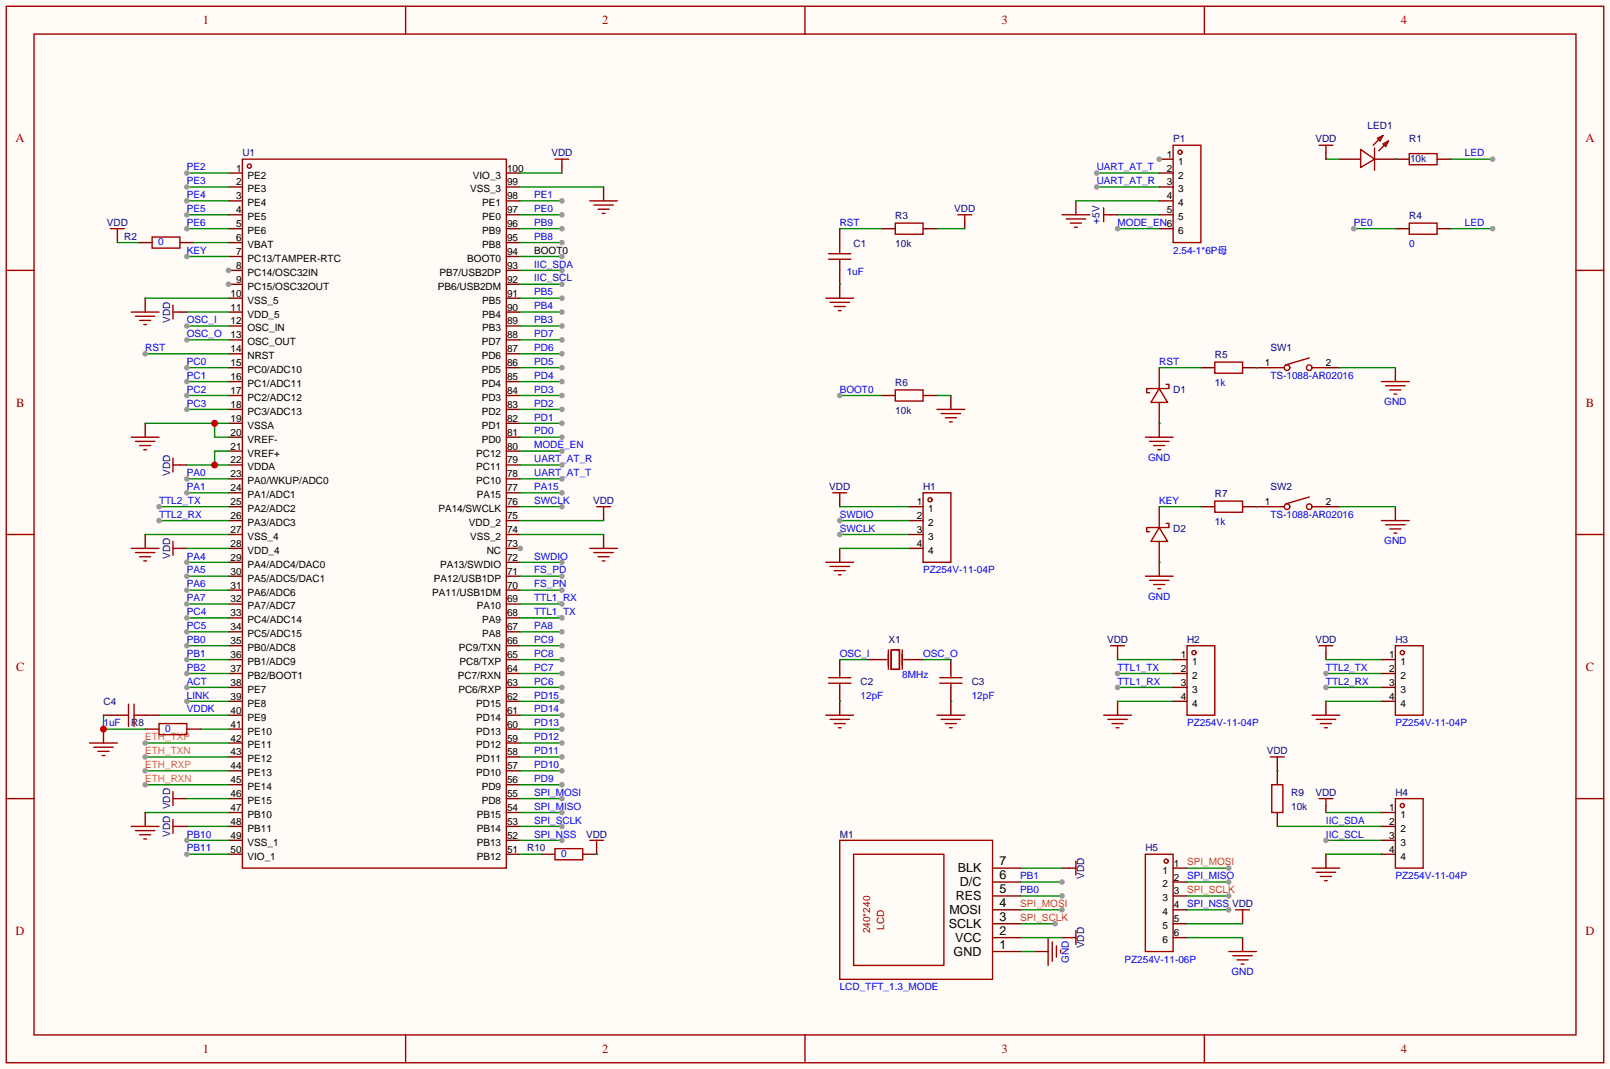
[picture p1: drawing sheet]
<svg xmlns="http://www.w3.org/2000/svg" width="294mm" height="195mm" viewBox="0 0 294 195" stroke-linecap="round" stroke-linejoin="round" font-family="sans-serif">
<path d="M0 0h294.4v195.3h-294.4z" fill="#fffcf7"/>
<g fill="none" stroke="#a10000" stroke-width=".25">
<path d="M1.1 1.1h292.1v193.1h-292.1zM6.2 6.2h282v182.9h-282zM74.2 1.1v5.1M147.2 1.1v5.1M220.2 1.1v5.1M175.1 39.2h2.6M176.4 39.2v1.3M1.1 49.4h5.1M163.7 40.8h5.1v2h-5.1zM288.2 49.4h5M163.7 71.2h5.1v2.1h-5.1zM171.3 74.8h5.1"/>
<path d="M172.1 75.6h3.5M172.8 76.3h2.1M173.6 77.1h.5M1.1 97.7h5.1M288.2 97.7h5M1.1 145.9h5.1M232.5 143.4h2.1v5.1h-2.1zM288.2 145.9h5M74.2 189.1v5.1M147.2 189.1v5.1M220.2 189.1v5.1"/>
</g>
<path d="M161.2 41.8h2.5M168.8 41.8h2.5M176.4 40.5v1.3M161.2 72.3h2.5M168.8 72.3h2.5M173.9 72.3v2.5M233.6 140.8v2.6M233.6 148.5v2.5" fill="none" stroke="#870000" stroke-width=".25"/>
<path d="M153.5 41.8h7.7M171.3 41.8h5.1M153.5 72.3h7.7M171.3 72.3h2.6" fill="none" stroke="#008700" stroke-width=".25"/>
<circle cx="153.5" cy="72.3" r=".51" fill="#999"/>
<g fill="none" stroke="#870000" stroke-width=".25">
<path d="M203.1 39.2h1.2M255.1 41.8h2.6M262.8 41.8h2.5M153.5 91.3v1.3M153.5 100.2v2.5M204.3 119.3v1.2M242.4 119.3v1.2M204.3 128.1v2.6M233.6 139.6v1.2M242.4 128.1v2.6M194.2 158.6h1.3M242.4 147.2v1.3"/>
<path d="M242.4 156.1v2.5M194.2 171.3h1.3"/>
</g>
<g fill="none" stroke="#a10000" stroke-width=".25">
<path d="M201.8 38v2.5M201.8 39.2h1.3M257.7 40.8h5.1v2h-5.1zM152.3 90h2.5M153.5 90v1.3M151 102.7h5.1M151.8 103.5h3.5M152.5 104.3h2.1M153.3 105h.5M203.1 118h2.5M204.3 118v1.3M241.2 118h2.5"/>
<path d="M242.4 118v1.3M201.8 130.7h5.1M202.6 131.4h3.5M203.3 132.2h2.1M204.1 133h.5M232.3 138.3h2.5M233.6 138.3v1.3M239.9 130.7h5.1M240.7 131.4h3.5M241.4 132.2h2.1M242.2 133h.5M195.5 158.6h1.2"/>
<path d="M196.7 157.4v2.5M239.9 158.6h5.1M240.7 159.4h3.5M241.2 145.9h2.5M242.4 145.9v1.3M195.5 171.3h1.2M196.7 170.1v2.5M241.4 160.1h2.1M242.2 160.9h.5"/>
</g>
<path d="M153.5 92.6h12.7M153.5 100.2h12.7M204.3 120.5h10.2M204.3 128.1h10.2M242.4 120.5h10.2M242.4 128.1h10.2M242.4 125.6h10.2M242.4 148.5h10.2M242.4 156.1h10.2" fill="none" stroke="#008700" stroke-width=".25"/>
<circle cx="242.4" cy="125.6" r=".51" fill="#999"/>
<path d="M204.3 125.6h10.2" fill="none" stroke="#008700" stroke-width=".25"/>
<circle cx="204.3" cy="125.6" r=".51" fill="#999"/>
<path d="M153.5 97.7h12.7" fill="none" stroke="#008700" stroke-width=".25"/>
<circle cx="153.5" cy="97.7" r=".51" fill="#999"/>
<path d="M242.4 153.5h10.2" fill="none" stroke="#008700" stroke-width=".25"/>
<circle cx="242.4" cy="153.5" r=".51" fill="#999"/>
<path d="M242.4 123.1h10.2" fill="none" stroke="#008700" stroke-width=".25"/>
<circle cx="242.4" cy="123.1" r=".51" fill="#999"/>
<path d="M153.5 95.1h12.7" fill="none" stroke="#008700" stroke-width=".25"/>
<circle cx="153.5" cy="95.1" r=".51" fill="#999"/>
<path d="M204.3 123.1h10.2" fill="none" stroke="#008700" stroke-width=".25"/>
<circle cx="204.3" cy="123.1" r=".51" fill="#999"/>
<path d="M153.5 51.9h.1M233.6 151h19" fill="none" stroke="#008700" stroke-width=".25"/>
<g fill="none" stroke="#a10000" stroke-width=".25">
<path d="M44.3 29.1h48.3v129.5h-48.3zM151 54.5h5.1M151.5 46.4h4.1M151.5 47.4h4.1M151.8 55.2h3.5M152.5 56h2.1M153.3 56.8h.5M153.5 44.3v2.1M153.5 47.4v2M168.8 90h5.1v12.7h-5.1zM217 118h5.1v12.7h-5.1zM255.1 118h5.1v12.7h-5.1z"/>
<path d="M255.1 145.9h5.1v12.7h-5.1z"/>
<circle cx="45.6" cy="30.4" r=".38"/>
<circle cx="170.1" cy="91.3" r=".38"/>
<circle cx="218.3" cy="119.3" r=".38"/>
<circle cx="256.4" cy="119.3" r=".38"/>
<circle cx="256.4" cy="147.2" r=".38"/>
</g>
<g fill="none" stroke="#870000" stroke-width=".25">
<path d="M41.8 31.6h2.5M41.8 34.2h2.5M41.8 36.7h2.5M41.8 39.2h2.5M41.8 41.8h2.5M41.8 44.3h2.5M41.8 46.9h2.5M41.8 49.4h2.5M153.5 41.8v2.5M153.5 49.4v5.1M166.2 92.6h2.6M166.2 95.1h2.6"/>
<path d="M166.2 97.7h2.6M166.2 100.2h2.6M214.5 120.5h2.5M214.5 123.1h2.5M214.5 125.6h2.5M214.5 128.1h2.5M252.6 120.5h2.5M252.6 123.1h2.5M252.6 125.6h2.5M252.6 128.1h2.5M252.6 148.5h2.5M252.6 151h2.5"/>
<path d="M252.6 153.5h2.5M252.6 156.1h2.5"/>
</g>
<circle cx="41.8" cy="49.4" r=".51" fill="#999"/>
<path d="M41.8 51.9h2.5" fill="none" stroke="#870000" stroke-width=".25"/>
<circle cx="41.8" cy="51.9" r=".51" fill="#999"/>
<g fill="none" stroke="#870000" stroke-width=".25">
<path d="M41.8 54.5h2.5M41.8 57h2.5M41.8 59.6h2.5M41.8 62.1h2.5M41.8 64.6h2.5M41.8 67.2h2.5M41.8 69.7h2.5M41.8 72.3h2.5M41.8 74.8h2.5M41.8 77.3h2.5M41.8 79.9h2.5M41.8 82.4h2.5"/>
<path d="M41.8 85h2.5M41.8 87.5h2.5M41.8 90h2.5M41.8 92.6h2.5M41.8 95.1h2.5M41.8 97.7h2.5M41.8 100.2h2.5M41.8 102.7h2.5M41.8 105.3h2.5M41.8 107.8h2.5M41.8 110.4h2.5M41.8 112.9h2.5"/>
<path d="M41.8 115.4h2.5M41.8 118h2.5M92.6 100.2h2.5M92.6 102.7h2.5M92.6 105.3h2.5M92.6 107.8h2.5M92.6 110.4h2.5M92.6 112.9h2.5M92.6 115.4h2.5M92.6 118h2.5M41.8 120.5h2.5M41.8 123.1h2.5"/>
<path d="M41.8 125.6h2.5M41.8 128.1h2.5M41.8 130.7h2.5M41.8 133.2h2.5M41.8 135.8h2.5M41.8 138.3h2.5M92.6 120.5h2.5M92.6 123.1h2.5M92.6 125.6h2.5M92.6 128.1h2.5M92.6 130.7h2.5M92.6 133.2h2.5"/>
<path d="M92.6 135.8h2.5M92.6 138.3h2.5M41.8 140.8h2.5M41.8 143.4h2.5M41.8 145.9h2.5M41.8 148.5h2.5M41.8 151h2.5M41.8 153.5h2.5M41.8 156.1h2.5M92.6 140.8h2.5M92.6 143.4h2.5M92.6 145.9h2.5"/>
<path d="M92.6 148.5h2.5M92.6 151h2.5M92.6 153.5h2.5M92.6 156.1h2.5"/>
</g>
<circle cx="95.1" cy="100.2" r=".51" fill="#999"/>
<g fill="none" stroke="#870000" stroke-width=".25">
<path d="M92.6 39.2h2.5M92.6 36.7h2.5M92.6 34.2h2.5M92.6 31.6h2.5M110.4 34.2v2.5M92.6 59.6h2.5M92.6 57h2.5M92.6 54.5h2.5M92.6 51.9h2.5M92.6 49.4h2.5M92.6 46.9h2.5M92.6 44.3h2.5"/>
<path d="M92.6 41.8h2.5M26.5 77.3v2.6M92.6 79.9h2.5M92.6 77.3h2.5M92.6 74.8h2.5M92.6 72.3h2.5M92.6 69.7h2.5M92.6 67.2h2.5M92.6 64.6h2.5M92.6 62.1h2.5M26.5 97.7v2.5M92.6 97.7h2.5"/>
<path d="M92.6 95.1h2.5M92.6 92.6h2.5M92.6 90h2.5M92.6 87.5h2.5M92.6 85h2.5M92.6 82.4h2.5M110.4 97.7v2.5"/>
</g>
<g fill="none" stroke="#a10000" stroke-width=".25">
<path d="M107.8 36.7h5.1M108.6 37.5h3.5M109.3 38.2h2.1M110.1 39h.5M24 79.9h5.1M24.8 80.6h3.5M25.5 81.4h2.1M26.3 82.2h.5M24 100.2h5.1M24.8 101h3.5M25.5 101.7h2.1M26.3 102.5h.5"/>
<path d="M107.8 100.2h5.1M108.6 101h3.5M109.3 101.7h2.1M110.1 102.5h.5"/>
</g>
<path d="M95.1 34.2h15.3M26.5 77.3h15.3M39.2 77.3v2.6h2.6M26.5 97.7h15.3M95.1 97.7h15.3" fill="none" stroke="#008700" stroke-width=".25"/>
<circle cx="39.2" cy="77.3" r=".63" fill="#c00"/>
<path d="M26.5 54.5v2.5" fill="none" stroke="#870000" stroke-width=".25"/>
<path d="M24 57h5.1M24.8 57.8h3.5M25.5 58.5h2.1M26.3 59.3h.5" fill="none" stroke="#a10000" stroke-width=".25"/>
<path d="M26.5 54.5h15.3M95.1 102.7h7.6" fill="none" stroke="#008700" stroke-width=".25"/>
<circle cx="102.7" cy="102.7" r=".51" fill="#999"/>
<path d="M95.1 92.6h7.6" fill="none" stroke="#008700" stroke-width=".25"/>
<circle cx="102.7" cy="92.6" r=".51" fill="#999"/>
<path d="M32.9 57h1.3M32.9 85h1.3M110.4 93.9v1.2" fill="none" stroke="#870000" stroke-width=".25"/>
<path d="M31.6 55.8v2.5M31.6 57h1.3M31.6 83.7v2.5M31.6 85h1.3M109.1 92.6h2.5M110.4 92.6v1.3" fill="none" stroke="#a10000" stroke-width=".25"/>
<path d="M34.2 57h7.6M34.2 85h7.6M41.8 82.4h-2.6v2.6M95.1 95.1h15.3" fill="none" stroke="#008700" stroke-width=".25"/>
<circle cx="39.2" cy="85" r=".63" fill="#c00"/>
<path d="M32.9 100.2h1.3" fill="none" stroke="#870000" stroke-width=".25"/>
<path d="M31.6 98.9v2.6M31.6 100.2h1.3" fill="none" stroke="#a10000" stroke-width=".25"/>
<path d="M34.2 100.2h7.6M26.5 143.4h15.3" fill="none" stroke="#008700" stroke-width=".25"/>
<circle cx="26.5" cy="143.4" r=".51" fill="#999"/>
<path d="M26.5 140.8h15.3" fill="none" stroke="#008700" stroke-width=".25"/>
<circle cx="26.5" cy="140.8" r=".51" fill="#999"/>
<path d="M26.5 138.3h15.3" fill="none" stroke="#008700" stroke-width=".25"/>
<circle cx="26.5" cy="138.3" r=".51" fill="#999"/>
<path d="M26.5 135.8h15.3" fill="none" stroke="#008700" stroke-width=".25"/>
<circle cx="26.5" cy="135.8" r=".51" fill="#999"/>
<path d="M18.9 133.2v2.6M26.5 133.2h2.6M34.2 133.2h2.5" fill="none" stroke="#870000" stroke-width=".25"/>
<path d="M16.4 135.8h5.1M17.1 136.5h3.6M17.9 137.3h2M18.7 138h.5M29.1 132.2h5.1v2h-5.1z" fill="none" stroke="#a10000" stroke-width=".25"/>
<path d="M18.9 130.7v2.5h7.6" fill="none" stroke="#008700" stroke-width=".25"/>
<circle cx="18.9" cy="133.2" r=".63" fill="#c00"/>
<path d="M29.1 130.7h12.7M34.2 128.1h7.6M36.7 133.2h5.1" fill="none" stroke="#008700" stroke-width=".25"/>
<circle cx="34.2" cy="128.1" r=".51" fill="#999"/>
<path d="M34.2 125.6h7.6" fill="none" stroke="#008700" stroke-width=".25"/>
<circle cx="34.2" cy="125.6" r=".51" fill="#999"/>
<path d="M26.5 64.6h15.3" fill="none" stroke="#008700" stroke-width=".25"/>
<circle cx="26.5" cy="64.6" r=".51" fill="#999"/>
<path d="M34.2 59.6h7.6" fill="none" stroke="#008700" stroke-width=".25"/>
<circle cx="34.2" cy="59.6" r=".51" fill="#999"/>
<path d="M34.2 62.1h7.6" fill="none" stroke="#008700" stroke-width=".25"/>
<circle cx="34.2" cy="62.1" r=".51" fill="#999"/>
<path d="M95.1 105.3h7.6" fill="none" stroke="#008700" stroke-width=".25"/>
<circle cx="102.7" cy="105.3" r=".51" fill="#999"/>
<path d="M95.1 107.8h7.6" fill="none" stroke="#008700" stroke-width=".25"/>
<circle cx="102.7" cy="107.8" r=".51" fill="#999"/>
<path d="M95.1 110.4h7.6" fill="none" stroke="#008700" stroke-width=".25"/>
<circle cx="102.7" cy="110.4" r=".51" fill="#999"/>
<path d="M95.1 112.9h7.6" fill="none" stroke="#008700" stroke-width=".25"/>
<circle cx="102.7" cy="112.9" r=".51" fill="#999"/>
<path d="M29.1 95.1h12.7" fill="none" stroke="#008700" stroke-width=".25"/>
<circle cx="29.1" cy="95.1" r=".51" fill="#999"/>
<path d="M29.1 92.6h12.7" fill="none" stroke="#008700" stroke-width=".25"/>
<circle cx="29.1" cy="92.6" r=".51" fill="#999"/>
<path d="M95.1 46.9h7.6" fill="none" stroke="#008700" stroke-width=".25"/>
<circle cx="102.7" cy="46.9" r=".51" fill="#999"/>
<path d="M34.2 46.9h7.6" fill="none" stroke="#008700" stroke-width=".25"/>
<circle cx="34.2" cy="46.9" r=".51" fill="#999"/>
<path d="M95.1 31.6h7.6M242.4 29.1h2.6M255.1 29.1h.1M21.5 44.3h3.8M35.4 44.3h6.4M34.2 118h7.6M26.5 148.5h15.3M34.2 151h7.6M34.2 145.9h7.6M95.1 156.1h3.8M109.1 156.1h.1" fill="none" stroke="#008700" stroke-width=".25"/>
<g fill="none" stroke="#870000" stroke-width=".25">
<path d="M102.7 30.4v1.2M245 29.1h3.8M251.3 29.1h6.4M262.8 29.1h2.5M21.5 43.1v1.2M25.3 44.3h2.5M32.9 44.3h2.5M212 67.2v3.8M212 73.5v3.8M212 92.6v3.8M212 98.9v3.8M18.9 130.7h2.6"/>
<path d="M26.5 130.7h2.6M26.5 148.5v2.5M32.9 151h1.3M32.9 145.9h1.3M98.9 156.1h2.6M109.1 154.8v1.3h-2.5M227.2 167.5v1.3"/>
</g>
<g fill="none" stroke="#a10000" stroke-width=".25">
<path d="M101.5 29.1h2.5M102.7 29.1v1.3M248.8 27.3l2.5 1.8-2.5 1.5zM251.3 27.1v4M251.8 25.3l1.1-.5-.6 1zM252.9 26.3l1-.5-.5 1zM252.9 24.8l-1.8 1.7M253.9 25.8l-1.8 1.8M257.7 28.1h5.1v2h-5.1zM20.2 41.8h2.5M21.5 41.8v1.3M27.8 43.3h5.1v2h-5.1z"/>
<path d="M212 71l1.5 2.5h-3.1zM213.2 70.2h.5v.8h-4v.8h.5M212 96.4l1.5 2.5h-3.1zM213.2 95.6h.5v.8h-4v.8h.5M21.5 130.7h2M23.5 128.7v4M24.5 130.7h2M24.5 128.7v4M24 151h5.1M24.8 151.8h3.5M25.5 152.5h2.1M26.3 153.3h.5"/>
<path d="M31.6 151h1.3M31.6 144.7v2.5M31.6 149.7v2.6M31.6 145.9h1.3M101.5 155.1h5.1v2h-5.1zM107.8 153.5h2.6M109.1 153.5v1.3M225.9 166.2h2.6M227.2 166.2v1.3"/>
</g>
<circle cx="34.2" cy="118" r=".51" fill="#999"/>
<path d="M242.4 27.8v1.3M153.5 120.5v2.6M153.5 125.6v5.1M158.6 120.5h2.6M166.2 120.5h2.6M173.9 120.5v2.6M173.9 125.6v5.1" fill="none" stroke="#870000" stroke-width=".25"/>
<g fill="none" stroke="#a10000" stroke-width=".25">
<path d="M241.2 26.5h2.5M242.4 26.5v1.3M162.4 118.7v3.6M162.9 118.7h1.6v3.6h-1.6zM165 118.7v3.6M151 130.7h5.1M151.5 124.8h4.1M151.5 123.8h4.1M151.8 131.4h3.5M152.5 132.2h2.1M153.3 133h.5M153.5 123.1v.7"/>
<path d="M153.5 124.8v.8M161.2 120.5h1M165.2 120.5h1M171.3 130.7h5.1M171.8 124.8h4.1M171.8 123.8h4.1M172.1 131.4h3.5M172.8 132.2h2.1M173.6 133h.5M173.9 123.1v.7M173.9 124.8v.8"/>
</g>
<path d="M95.1 87.5h7.6M153.5 128.1h.1M153.5 120.5h5.1M168.8 120.5h5.1M173.9 128.1h.1" fill="none" stroke="#008700" stroke-width=".25"/>
<circle cx="102.7" cy="87.5" r=".51" fill="#999"/>
<path d="M95.1 85h7.6" fill="none" stroke="#008700" stroke-width=".25"/>
<circle cx="102.7" cy="85" r=".51" fill="#999"/>
<path d="M200.5 31.6h11.5" fill="none" stroke="#008700" stroke-width=".25"/>
<circle cx="200.5" cy="31.6" r=".51" fill="#999"/>
<path d="M200.5 34.2h11.5" fill="none" stroke="#008700" stroke-width=".25"/>
<circle cx="200.5" cy="34.2" r=".51" fill="#999"/>
<path d="M196.7 36.7v2.5" fill="none" stroke="#870000" stroke-width=".25"/>
<path d="M194.2 39.2h5.1M194.9 40h3.6M195.7 40.8h2M196.5 41.5h.5" fill="none" stroke="#a10000" stroke-width=".25"/>
<path d="M196.7 36.7h15.3M204.3 39.2h7.7M204.3 41.8h7.7" fill="none" stroke="#008700" stroke-width=".25"/>
<circle cx="204.3" cy="41.8" r=".51" fill="#999"/>
<path d="M95.1 82.4h7.6" fill="none" stroke="#008700" stroke-width=".25"/>
<circle cx="102.7" cy="82.4" r=".51" fill="#999"/>
<path d="M265.3 29.1h7.6" fill="none" stroke="#008700" stroke-width=".25"/>
<circle cx="272.9" cy="29.1" r=".51" fill="#999"/>
<path d="M34.2 87.5h7.6" fill="none" stroke="#008700" stroke-width=".25"/>
<circle cx="34.2" cy="87.5" r=".51" fill="#999"/>
<path d="M34.2 90h7.6" fill="none" stroke="#008700" stroke-width=".25"/>
<circle cx="34.2" cy="90" r=".51" fill="#999"/>
<path d="M189.1 173.9h2.5" fill="none" stroke="#870000" stroke-width=".25"/>
<path d="M191.6 171.3v5.1M192.4 172.1v3.5M193.2 172.8v2.1M193.9 173.6v.5" fill="none" stroke="#a10000" stroke-width=".25"/>
<path d="M186.6 158.6h7.6M186.6 173.9h2.5M186.6 171.3h7.6M186.6 168.8h6.3" fill="none" stroke="#008700" stroke-width=".25"/>
<circle cx="192.9" cy="168.8" r=".51" fill="#999"/>
<path d="M186.6 166.2h7.6" fill="none" stroke="#008700" stroke-width=".25"/>
<circle cx="194.2" cy="166.2" r=".51" fill="#999"/>
<path d="M186.6 163.7h7.6" fill="none" stroke="#008700" stroke-width=".25"/>
<circle cx="194.2" cy="163.7" r=".51" fill="#999"/>
<path d="M186.6 161.2h7.6" fill="none" stroke="#008700" stroke-width=".25"/>
<circle cx="194.2" cy="161.2" r=".51" fill="#999"/>
<path d="M229.7 67.2h2.6M242.4 67.2h2.6M255.1 67.2v2.5M229.7 92.6h2.6M242.4 92.6h2.6M255.1 92.6v2.5" fill="none" stroke="#870000" stroke-width=".25"/>
<g fill="none" stroke="#a10000" stroke-width=".25">
<path d="M232.3 67.2h2.5M239.4 65.4l-4.3 1.3M239.9 67.2h2.5M252.6 69.7h5.1M253.4 70.5h3.5M254.1 71.2h2.1M254.9 72h.5M232.3 92.6h2.5M239.4 90.8l-4.3 1.3M239.9 92.6h2.5M252.6 95.1h5.1M253.4 95.9h3.5"/>
<path d="M254.1 96.6h2.1M254.9 97.4h.5"/>
<circle cx="235.3" cy="67.2" r=".51"/>
<circle cx="239.4" cy="67.2" r=".51"/>
<circle cx="235.3" cy="92.6" r=".51"/>
<circle cx="239.4" cy="92.6" r=".51"/>
</g>
<path d="M245 67.2h10.1M245 92.6h10.1M95.1 153.5h7.6" fill="none" stroke="#008700" stroke-width=".25"/>
<circle cx="102.7" cy="153.5" r=".51" fill="#999"/>
<path d="M95.1 151h7.6" fill="none" stroke="#008700" stroke-width=".25"/>
<circle cx="102.7" cy="151" r=".51" fill="#999"/>
<path d="M95.1 148.5h7.6" fill="none" stroke="#008700" stroke-width=".25"/>
<circle cx="102.7" cy="148.5" r=".51" fill="#999"/>
<path d="M95.1 145.9h7.6" fill="none" stroke="#008700" stroke-width=".25"/>
<circle cx="102.7" cy="145.9" r=".51" fill="#999"/>
<path d="M34.2 31.6h7.6" fill="none" stroke="#008700" stroke-width=".25"/>
<circle cx="34.2" cy="31.6" r=".51" fill="#999"/>
<path d="M34.2 34.2h7.6" fill="none" stroke="#008700" stroke-width=".25"/>
<circle cx="34.2" cy="34.2" r=".51" fill="#999"/>
<path d="M34.2 36.7h7.6" fill="none" stroke="#008700" stroke-width=".25"/>
<circle cx="34.2" cy="36.7" r=".51" fill="#999"/>
<path d="M34.2 39.2h7.6" fill="none" stroke="#008700" stroke-width=".25"/>
<circle cx="34.2" cy="39.2" r=".51" fill="#999"/>
<path d="M34.2 41.8h7.6" fill="none" stroke="#008700" stroke-width=".25"/>
<circle cx="34.2" cy="41.8" r=".51" fill="#999"/>
<path d="M34.2 67.2h7.6" fill="none" stroke="#008700" stroke-width=".25"/>
<circle cx="34.2" cy="67.2" r=".51" fill="#999"/>
<path d="M34.2 69.7h7.6" fill="none" stroke="#008700" stroke-width=".25"/>
<circle cx="34.2" cy="69.7" r=".51" fill="#999"/>
<path d="M34.2 72.3h7.6" fill="none" stroke="#008700" stroke-width=".25"/>
<circle cx="34.2" cy="72.3" r=".51" fill="#999"/>
<path d="M34.2 74.8h7.6" fill="none" stroke="#008700" stroke-width=".25"/>
<circle cx="34.2" cy="74.8" r=".51" fill="#999"/>
<path d="M34.2 102.7h7.6" fill="none" stroke="#008700" stroke-width=".25"/>
<circle cx="34.2" cy="102.7" r=".51" fill="#999"/>
<path d="M34.2 105.3h7.6" fill="none" stroke="#008700" stroke-width=".25"/>
<circle cx="34.2" cy="105.3" r=".51" fill="#999"/>
<path d="M34.2 107.8h7.6" fill="none" stroke="#008700" stroke-width=".25"/>
<circle cx="34.2" cy="107.8" r=".51" fill="#999"/>
<path d="M34.2 110.4h7.6" fill="none" stroke="#008700" stroke-width=".25"/>
<circle cx="34.2" cy="110.4" r=".51" fill="#999"/>
<path d="M34.2 112.9h7.6" fill="none" stroke="#008700" stroke-width=".25"/>
<circle cx="34.2" cy="112.9" r=".51" fill="#999"/>
<path d="M34.2 115.4h7.6" fill="none" stroke="#008700" stroke-width=".25"/>
<circle cx="34.2" cy="115.4" r=".51" fill="#999"/>
<path d="M34.2 120.5h7.6" fill="none" stroke="#008700" stroke-width=".25"/>
<circle cx="34.2" cy="120.5" r=".51" fill="#999"/>
<path d="M34.2 123.1h7.6" fill="none" stroke="#008700" stroke-width=".25"/>
<circle cx="34.2" cy="123.1" r=".51" fill="#999"/>
<path d="M34.2 153.5h7.6" fill="none" stroke="#008700" stroke-width=".25"/>
<circle cx="34.2" cy="153.5" r=".51" fill="#999"/>
<path d="M34.2 156.1h7.6" fill="none" stroke="#008700" stroke-width=".25"/>
<circle cx="34.2" cy="156.1" r=".51" fill="#999"/>
<path d="M95.1 143.4h7.6" fill="none" stroke="#008700" stroke-width=".25"/>
<circle cx="102.7" cy="143.4" r=".51" fill="#999"/>
<path d="M95.1 140.8h7.6" fill="none" stroke="#008700" stroke-width=".25"/>
<circle cx="102.7" cy="140.8" r=".51" fill="#999"/>
<path d="M95.1 138.3h7.6" fill="none" stroke="#008700" stroke-width=".25"/>
<circle cx="102.7" cy="138.3" r=".51" fill="#999"/>
<path d="M95.1 135.8h7.6" fill="none" stroke="#008700" stroke-width=".25"/>
<circle cx="102.7" cy="135.8" r=".51" fill="#999"/>
<path d="M95.1 133.2h7.6" fill="none" stroke="#008700" stroke-width=".25"/>
<circle cx="102.7" cy="133.2" r=".51" fill="#999"/>
<path d="M95.1 130.7h7.6" fill="none" stroke="#008700" stroke-width=".25"/>
<circle cx="102.7" cy="130.7" r=".51" fill="#999"/>
<path d="M95.1 128.1h7.6" fill="none" stroke="#008700" stroke-width=".25"/>
<circle cx="102.7" cy="128.1" r=".51" fill="#999"/>
<path d="M95.1 125.6h7.6" fill="none" stroke="#008700" stroke-width=".25"/>
<circle cx="102.7" cy="125.6" r=".51" fill="#999"/>
<path d="M95.1 123.1h7.6" fill="none" stroke="#008700" stroke-width=".25"/>
<circle cx="102.7" cy="123.1" r=".51" fill="#999"/>
<path d="M95.1 120.5h7.6" fill="none" stroke="#008700" stroke-width=".25"/>
<circle cx="102.7" cy="120.5" r=".51" fill="#999"/>
<path d="M95.1 118h7.6" fill="none" stroke="#008700" stroke-width=".25"/>
<circle cx="102.7" cy="118" r=".51" fill="#999"/>
<path d="M95.1 115.4h7.6" fill="none" stroke="#008700" stroke-width=".25"/>
<circle cx="102.7" cy="115.4" r=".51" fill="#999"/>
<path d="M95.1 90h7.6" fill="none" stroke="#008700" stroke-width=".25"/>
<circle cx="102.7" cy="90" r=".51" fill="#999"/>
<path d="M95.1 79.9h7.6" fill="none" stroke="#008700" stroke-width=".25"/>
<circle cx="102.7" cy="79.9" r=".51" fill="#999"/>
<path d="M95.1 77.3h7.6" fill="none" stroke="#008700" stroke-width=".25"/>
<circle cx="102.7" cy="77.3" r=".51" fill="#999"/>
<path d="M95.1 74.8h7.6" fill="none" stroke="#008700" stroke-width=".25"/>
<circle cx="102.7" cy="74.8" r=".51" fill="#999"/>
<path d="M95.1 72.3h7.6" fill="none" stroke="#008700" stroke-width=".25"/>
<circle cx="102.7" cy="72.3" r=".51" fill="#999"/>
<path d="M95.1 69.7h7.6" fill="none" stroke="#008700" stroke-width=".25"/>
<circle cx="102.7" cy="69.7" r=".51" fill="#999"/>
<path d="M95.1 67.2h7.6" fill="none" stroke="#008700" stroke-width=".25"/>
<circle cx="102.7" cy="67.2" r=".51" fill="#999"/>
<path d="M95.1 64.6h7.6" fill="none" stroke="#008700" stroke-width=".25"/>
<circle cx="102.7" cy="64.6" r=".51" fill="#999"/>
<path d="M95.1 62.1h7.6" fill="none" stroke="#008700" stroke-width=".25"/>
<circle cx="102.7" cy="62.1" r=".51" fill="#999"/>
<path d="M95.1 59.6h7.6" fill="none" stroke="#008700" stroke-width=".25"/>
<circle cx="102.7" cy="59.6" r=".51" fill="#999"/>
<path d="M95.1 57h7.6" fill="none" stroke="#008700" stroke-width=".25"/>
<circle cx="102.7" cy="57" r=".51" fill="#999"/>
<path d="M95.1 54.5h7.6" fill="none" stroke="#008700" stroke-width=".25"/>
<circle cx="102.7" cy="54.5" r=".51" fill="#999"/>
<path d="M95.1 51.9h7.6" fill="none" stroke="#008700" stroke-width=".25"/>
<circle cx="102.7" cy="51.9" r=".51" fill="#999"/>
<path d="M95.1 49.4h7.6" fill="none" stroke="#008700" stroke-width=".25"/>
<circle cx="102.7" cy="49.4" r=".51" fill="#999"/>
<path d="M95.1 44.3h7.6" fill="none" stroke="#008700" stroke-width=".25"/>
<circle cx="102.7" cy="44.3" r=".51" fill="#999"/>
<path d="M95.1 41.8h7.6" fill="none" stroke="#008700" stroke-width=".25"/>
<circle cx="102.7" cy="41.8" r=".51" fill="#999"/>
<path d="M95.1 39.2h7.6" fill="none" stroke="#008700" stroke-width=".25"/>
<circle cx="102.7" cy="39.2" r=".51" fill="#999"/>
<path d="M95.1 36.7h7.6" fill="none" stroke="#008700" stroke-width=".25"/>
<circle cx="102.7" cy="36.7" r=".51" fill="#999"/>
<path d="M265.3 41.8h7.6" fill="none" stroke="#008700" stroke-width=".25"/>
<circle cx="272.9" cy="41.8" r=".51" fill="#999"/>
<path d="M247.5 41.8h7.6" fill="none" stroke="#008700" stroke-width=".25"/>
<circle cx="247.5" cy="41.8" r=".51" fill="#999"/>
<g fill="none" stroke="#870000" stroke-width=".25">
<path d="M212 77.3v2.6M219.6 67.2h2.5M227.2 67.2h2.5M219.6 92.6h2.5M227.2 92.6h2.5M212 102.7v2.6M181.5 158.6h5.1M214.5 158.6h2.5M181.5 173.9h5.1M181.5 171.3h5.1M181.5 168.8h5.1M181.5 166.2h5.1"/>
<path d="M181.5 163.7h5.1M181.5 161.2h5.1M214.5 171.3h2.5M214.5 168.8h2.5M214.5 166.2h2.5M214.5 163.7h2.5M214.5 161.2h2.5"/>
</g>
<g fill="none" stroke="#a10000" stroke-width=".25">
<path d="M209.4 79.9h5.1M222.1 66.2h5.1v2h-5.1zM210.2 80.6h3.5M210.9 81.4h2.1M211.7 82.2h.5M222.1 91.6h5.1v2h-5.1zM209.4 105.3h5.1M210.2 106h3.5M210.9 106.8h2.1M211.7 107.6h.5M153.5 153.5h28v25.4h-28zM156.1 156.1h16.5v20.3h-16.5z"/>
<path d="M209.4 156.1h5.1v17.8h-5.1z"/>
<circle cx="213.2" cy="157.4" r=".38"/>
</g>
<path d="M212 77.3h.1M212 67.2h7.6M229.7 67.2h.1M212 92.6h7.6M229.7 92.6h.1M212 102.7h.1M217 158.6h7.7M233.6 140.8h.1" fill="none" stroke="#008700" stroke-width=".25"/>
<circle cx="224.7" cy="158.6" r=".51" fill="#999"/>
<path d="M217 168.8h10.2M217 171.3h10.2M217 166.2h7.7" fill="none" stroke="#008700" stroke-width=".25"/>
<path d="M227.2 171.3v2.6" fill="none" stroke="#870000" stroke-width=".25"/>
<path d="M224.7 173.9h5M225.4 174.6h3.6M226.2 175.4h2M226.9 176.1h.6" fill="none" stroke="#a10000" stroke-width=".25"/>
<circle cx="224.7" cy="166.2" r=".51" fill="#999"/>
<path d="M217 163.7h7.7" fill="none" stroke="#008700" stroke-width=".25"/>
<circle cx="224.7" cy="163.7" r=".51" fill="#999"/>
<path d="M217 161.2h7.7" fill="none" stroke="#008700" stroke-width=".25"/>
<circle cx="224.7" cy="161.2" r=".51" fill="#999"/>
<g fill="none" stroke="#a10000" stroke-width=".25">
<path d="M214.5 26.5h5.1v17.8h-5.1z"/>
<circle cx="215.8" cy="27.8" r=".38"/>
</g>
<path d="M212 29.1h2.5" fill="none" stroke="#870000" stroke-width=".25"/>
<circle cx="212" cy="29.1" r=".51" fill="#999"/>
<path d="M212 31.6h2.5M212 34.2h2.5M212 36.7h2.5M212 39.2h2.5M212 41.8h2.5" fill="none" stroke="#870000" stroke-width=".25"/>
<g font-size="2.3" fill="#a00000">
<text x="37.1" y="4.4">1</text>
<text x="110.1" y="4.4">2</text>
<text x="183.1" y="4.4">3</text>
<text x="256.2" y="4.4">4</text>
<text x="2.9" y="26">A</text>
<text x="289.9" y="26">A</text>
<text x="2.9" y="74.3">B</text>
<text x="289.9" y="74.3">B</text>
<text x="2.9" y="122.6">C</text>
<text x="289.9" y="122.6">C</text>
<text x="2.9" y="170.8">D</text>
<text x="289.9" y="170.8">D</text>
<text x="37.1" y="192.4">1</text>
<text x="110.1" y="192.4">2</text>
<text x="183.1" y="192.4">3</text>
<text x="256.2" y="192.4">4</text>
</g>
<g font-size="2.3">
<text x="175.1" y="159.4">BLK</text>
<text x="175.5" y="161.9">D/C</text>
<text x="182.8" y="160.7">6</text>
<text x="182.8" y="158.1">7</text>
<text x="173.6" y="167">MOSI</text>
<text x="174.8" y="164.5">RES</text>
<text x="182.8" y="165.7">4</text>
<text x="182.8" y="163.2">5</text>
<text x="173.5" y="169.5">SCLK</text>
<text x="174.6" y="172.1">VCC</text>
<text x="182.8" y="173.4">1</text>
<text x="182.8" y="170.8">2</text>
<text x="182.8" y="168.3">3</text>
<text x="174.4" y="174.6">GND</text>
</g>
<g font-size="1.8" fill="#000080">
<text x="250.1" y="23.5">LED1</text>
<text x="44.3" y="28.6">U1</text>
<text x="100.8" y="28.6">VDD</text>
<text x="214.5" y="26">P1</text>
<text x="240.5" y="26">VDD</text>
<text x="257.7" y="26">R1</text>
<text x="257.8" y="29.6">10k</text>
<text x="19.5" y="41.3">VDD</text>
<text x="163.7" y="40">R3</text>
<text x="174.5" y="38.7">VDD</text>
<text x="201" y="40.9" transform="rotate(-90 201 40.9)">+5V</text>
<text x="257.7" y="40">R4</text>
<text x="22.7" y="43.8">R2</text>
<text x="156.1" y="45.1">C1</text>
<text x="163.7" y="45.1">10k</text>
<text x="31.1" y="59" transform="rotate(-90 31.1 59)">VDD</text>
<text x="222.1" y="65.4">R5</text>
<text x="232.3" y="64.1">SW1</text>
<text x="163.7" y="70.5">R6</text>
<text x="214.5" y="71.8">D1</text>
<text x="163.7" y="75.6">10k</text>
<text x="31.1" y="86.9" transform="rotate(-90 31.1 86.9)">VDD</text>
<text x="151.6" y="89.5">VDD</text>
<text x="168.8" y="89.5">H1</text>
<text x="232.3" y="89.5">SW2</text>
<text x="108.4" y="92.1">VDD</text>
<text x="222.1" y="90.8">R7</text>
<text x="214.5" y="97.2">D2</text>
<text x="31.1" y="102.1" transform="rotate(-90 31.1 102.1)">VDD</text>
<text x="162.4" y="117.5">X1</text>
<text x="202.4" y="117.5">VDD</text>
<text x="217" y="117.5">H2</text>
<text x="240.5" y="117.5">VDD</text>
<text x="255.1" y="117.5">H3</text>
<text x="157.4" y="125.1">C2</text>
<text x="177.7" y="125.1">C3</text>
<text x="18.9" y="128.9">C4</text>
<text x="24" y="132.7">R8</text>
<text x="231.6" y="137.8">VDD</text>
<text x="31.1" y="147.9" transform="rotate(-90 31.1 147.9)">VDD</text>
<text x="236.1" y="145.4">R9</text>
<text x="236.1" y="148">10k</text>
<text x="240.5" y="145.4">VDD</text>
<text x="255.1" y="145.4">H4</text>
<text x="31.1" y="152.9" transform="rotate(-90 31.1 152.9)">VDD</text>
<text x="96.4" y="155.6">R10</text>
<text x="107.2" y="153">VDD</text>
<text x="153.5" y="153">M1</text>
<text x="209.4" y="155.6">H5</text>
<text x="198.2" y="160.6" transform="rotate(-90 198.2 160.6)">VDD</text>
<text x="198.2" y="173.3" transform="rotate(-90 198.2 173.3)">VDD</text>
</g>
<g font-size="1.8">
<text x="213.4" y="28.8">1</text>
<text x="43.2" y="31.3">1</text>
<text x="43.2" y="33.9">2</text>
<text x="45.3" y="32.6">PE2</text>
<text x="45.3" y="35.2">PE3</text>
<text x="86" y="35.2">VSS_3</text>
<text x="86.5" y="32.6">VIO_3</text>
<text x="92.7" y="33.9">99</text>
<text x="92.7" y="31.3">100</text>
<text x="213.4" y="31.3">2</text>
<text x="213.4" y="33.9">3</text>
<text x="215.4" y="30.1">1</text>
<text x="215.4" y="32.6">2</text>
<text x="215.4" y="35.2">3</text>
<text x="43.2" y="36.4">3</text>
<text x="43.2" y="39">4</text>
<text x="43.2" y="41.5">5</text>
<text x="45.3" y="37.7">PE4</text>
<text x="45.3" y="40.2">PE5</text>
<text x="88.2" y="40.2">PE0</text>
<text x="88.2" y="37.7">PE1</text>
<text x="92.7" y="41.5">96</text>
<text x="92.7" y="39">97</text>
<text x="92.7" y="36.4">98</text>
<text x="213.4" y="36.4">4</text>
<text x="213.4" y="39">5</text>
<text x="215.4" y="37.7">4</text>
<text x="215.4" y="40.2">5</text>
<text x="43.2" y="44">6</text>
<text x="43.2" y="46.6">7</text>
<text x="45.3" y="42.8">PE6</text>
<text x="45.3" y="45.3">VBAT</text>
<text x="45.3" y="47.9">PC13/TAMPER-RTC</text>
<text x="85.4" y="47.9">BOOT0</text>
<text x="88.2" y="45.3">PB8</text>
<text x="88.2" y="42.8">PB9</text>
<text x="92.7" y="46.6">94</text>
<text x="92.7" y="44">95</text>
<text x="97.7" y="46.4">BOOT0</text>
<text x="215.4" y="42.8">6</text>
<text x="43.2" y="49.1">8</text>
<text x="43.2" y="51.7">9</text>
<text x="45.3" y="50.4">PC14/OSC32IN</text>
<text x="45.3" y="52.9">PC15/OSC32OUT</text>
<text x="80.1" y="52.9">PB6/USB2DM</text>
<text x="80.4" y="50.4">PB7/USB2DP</text>
<text x="92.7" y="51.7">92</text>
<text x="92.7" y="49.1">93</text>
<text x="42.2" y="54.2">10</text>
<text x="42.2" y="56.7">11</text>
<text x="42.2" y="59.3">12</text>
<text x="45.3" y="55.5">VSS_5</text>
<text x="45.3" y="58">VDD_5</text>
<text x="88.2" y="58">PB4</text>
<text x="88.2" y="55.5">PB5</text>
<text x="92.7" y="59.3">89</text>
<text x="92.7" y="56.7">90</text>
<text x="92.7" y="54.2">91</text>
<text x="42.2" y="61.8">13</text>
<text x="42.2" y="64.4">14</text>
<text x="45.3" y="60.6">OSC_IN</text>
<text x="45.3" y="63.1">OSC_OUT</text>
<text x="45.3" y="65.6">NRST</text>
<text x="88.1" y="65.6">PD6</text>
<text x="88.1" y="63.1">PD7</text>
<text x="88.2" y="60.6">PB3</text>
<text x="92.7" y="64.4">87</text>
<text x="92.7" y="61.8">88</text>
<text x="42.2" y="66.9">15</text>
<text x="42.2" y="69.4">16</text>
<text x="42.2" y="72">17</text>
<text x="45.3" y="68.2">PC0/ADC10</text>
<text x="45.3" y="70.7">PC1/ADC11</text>
<text x="88.1" y="70.7">PD4</text>
<text x="88.1" y="68.2">PD5</text>
<text x="92.7" y="72">84</text>
<text x="92.7" y="69.4">85</text>
<text x="92.7" y="66.9">86</text>
<text x="231.3" y="66.9">1</text>
<text x="242.4" y="66.9">2</text>
<text x="42.2" y="74.5">18</text>
<text x="42.2" y="77.1">19</text>
<text x="45.3" y="73.3">PC2/ADC12</text>
<text x="45.3" y="75.8">PC3/ADC13</text>
<text x="88.1" y="75.8">PD2</text>
<text x="88.1" y="73.3">PD3</text>
<text x="92.7" y="77.1">82</text>
<text x="92.7" y="74.5">83</text>
<text x="42.2" y="79.6">20</text>
<text x="42.2" y="82.1">21</text>
<text x="45.3" y="78.3">VSSA</text>
<text x="45.3" y="80.9">VREF-</text>
<text x="45.3" y="83.4">VREF+</text>
<text x="87.1" y="83.4">PC12</text>
<text x="88.1" y="80.9">PD0</text>
<text x="88.1" y="78.3">PD1</text>
<text x="92.7" y="82.1">80</text>
<text x="92.7" y="79.6">81</text>
<text x="42.2" y="84.7">22</text>
<text x="42.2" y="87.2">23</text>
<text x="42.2" y="89.8">24</text>
<text x="45.3" y="86">VDDA</text>
<text x="45.3" y="88.5">PA0/WKUP/ADC0</text>
<text x="87.1" y="88.5">PC10</text>
<text x="87.1" y="86">PC11</text>
<text x="92.7" y="89.8">77</text>
<text x="92.7" y="87.2">78</text>
<text x="92.7" y="84.7">79</text>
<text x="42.2" y="92.3">25</text>
<text x="42.2" y="94.8">26</text>
<text x="45.3" y="91">PA1/ADC1</text>
<text x="45.3" y="93.6">PA2/ADC2</text>
<text x="80.2" y="93.6">PA14/SWCLK</text>
<text x="87.2" y="91">PA15</text>
<text x="92.7" y="94.8">75</text>
<text x="92.7" y="92.3">76</text>
<text x="167.6" y="92.3">1</text>
<text x="167.6" y="94.8">2</text>
<text x="169.7" y="93.6">1</text>
<text x="231.3" y="92.3">1</text>
<text x="242.4" y="92.3">2</text>
<text x="42.2" y="97.4">27</text>
<text x="42.2" y="99.9">28</text>
<text x="45.3" y="96.1">PA3/ADC3</text>
<text x="45.3" y="98.7">VSS_4</text>
<text x="45.3" y="101.2">VDD_4</text>
<text x="85.7" y="96.1">VDD_2</text>
<text x="86" y="98.7">VSS_2</text>
<text x="89" y="101.2">NC</text>
<text x="92.7" y="99.9">73</text>
<text x="92.7" y="97.4">74</text>
<text x="167.6" y="97.4">3</text>
<text x="167.6" y="99.9">4</text>
<text x="169.7" y="96.1">2</text>
<text x="169.7" y="98.7">3</text>
<text x="169.7" y="101.2">4</text>
<text x="42.2" y="102.5">29</text>
<text x="42.2" y="105">30</text>
<text x="42.2" y="107.5">31</text>
<text x="45.3" y="103.7">PA4/ADC4/DAC0</text>
<text x="45.3" y="106.3">PA5/ADC5/DAC1</text>
<text x="79.3" y="106.3">PA12/USB1DP</text>
<text x="80.5" y="103.7">PA13/SWDIO</text>
<text x="92.7" y="107.5">70</text>
<text x="92.7" y="105">71</text>
<text x="92.7" y="102.5">72</text>
<text x="42.2" y="110.1">32</text>
<text x="42.2" y="112.6">33</text>
<text x="45.3" y="108.8">PA6/ADC6</text>
<text x="45.3" y="111.4">PA7/ADC7</text>
<text x="45.3" y="113.9">PC4/ADC14</text>
<text x="79" y="108.8">PA11/USB1DM</text>
<text x="87.2" y="111.4">PA10</text>
<text x="88.2" y="113.9">PA9</text>
<text x="92.7" y="112.6">68</text>
<text x="92.7" y="110.1">69</text>
<text x="42.2" y="115.2">34</text>
<text x="42.2" y="117.7">35</text>
<text x="45.3" y="116.4">PC5/ADC15</text>
<text x="45.3" y="119">PB0/ADC8</text>
<text x="83.9" y="119">PC9/TXN</text>
<text x="88.2" y="116.4">PA8</text>
<text x="92.7" y="117.7">66</text>
<text x="92.7" y="115.2">67</text>
<text x="42.2" y="120.2">36</text>
<text x="42.2" y="122.8">37</text>
<text x="42.2" y="125.3">38</text>
<text x="45.3" y="121.5">PB1/ADC9</text>
<text x="45.3" y="124.1">PB2/BOOT1</text>
<text x="83.7" y="124.1">PC7/RXN</text>
<text x="84" y="121.5">PC8/TXP</text>
<text x="92.7" y="125.3">63</text>
<text x="92.7" y="122.8">64</text>
<text x="92.7" y="120.2">65</text>
<text x="215.9" y="120.2">1</text>
<text x="215.9" y="122.8">2</text>
<text x="215.9" y="125.3">3</text>
<text x="218" y="121.5">1</text>
<text x="218" y="124.1">2</text>
<text x="254" y="120.2">1</text>
<text x="254" y="122.8">2</text>
<text x="254" y="125.3">3</text>
<text x="256.1" y="121.5">1</text>
<text x="256.1" y="124.1">2</text>
<text x="42.2" y="127.9">39</text>
<text x="42.2" y="130.4">40</text>
<text x="45.3" y="126.6">PE7</text>
<text x="45.3" y="129.1">PE8</text>
<text x="45.3" y="131.7">PE9</text>
<text x="83.8" y="126.6">PC6/RXP</text>
<text x="87.1" y="131.7">PD14</text>
<text x="87.1" y="129.1">PD15</text>
<text x="92.7" y="130.4">61</text>
<text x="92.7" y="127.9">62</text>
<text x="215.9" y="127.9">4</text>
<text x="218" y="126.6">3</text>
<text x="218" y="129.1">4</text>
<text x="254" y="127.9">4</text>
<text x="256.1" y="126.6">3</text>
<text x="256.1" y="129.1">4</text>
<text x="42.2" y="132.9">41</text>
<text x="42.2" y="135.5">42</text>
<text x="45.3" y="134.2">PE10</text>
<text x="45.3" y="136.8">PE11</text>
<text x="87.1" y="136.8">PD12</text>
<text x="87.1" y="134.2">PD13</text>
<text x="92.7" y="135.5">59</text>
<text x="92.7" y="132.9">60</text>
<text x="42.2" y="138">43</text>
<text x="42.2" y="140.6">44</text>
<text x="42.2" y="143.1">45</text>
<text x="45.3" y="139.3">PE12</text>
<text x="45.3" y="141.8">PE13</text>
<text x="87.1" y="141.8">PD10</text>
<text x="87.1" y="139.3">PD11</text>
<text x="92.7" y="143.1">56</text>
<text x="92.7" y="140.6">57</text>
<text x="92.7" y="138">58</text>
<text x="42.2" y="145.6">46</text>
<text x="42.2" y="148.2">47</text>
<text x="45.3" y="144.4">PE14</text>
<text x="45.3" y="146.9">PE15</text>
<text x="45.3" y="149.5">PB10</text>
<text x="87.2" y="149.5">PB15</text>
<text x="88.1" y="146.9">PD8</text>
<text x="88.1" y="144.4">PD9</text>
<text x="92.7" y="148.2">54</text>
<text x="92.7" y="145.6">55</text>
<text x="254" y="148.2">1</text>
<text x="256.1" y="149.5">1</text>
<text x="42.2" y="150.7">48</text>
<text x="42.2" y="153.3">49</text>
<text x="42.2" y="155.8">50</text>
<text x="45.3" y="152">PB11</text>
<text x="45.3" y="154.5">VSS_1</text>
<text x="87.2" y="154.5">PB13</text>
<text x="87.2" y="152">PB14</text>
<text x="92.7" y="155.8">51</text>
<text x="92.7" y="153.3">52</text>
<text x="92.7" y="150.7">53</text>
<text x="254" y="150.7">2</text>
<text x="254" y="153.3">3</text>
<text x="254" y="155.8">4</text>
<text x="256.1" y="152">2</text>
<text x="256.1" y="154.5">3</text>
<text x="45.3" y="157.1">VIO_1</text>
<text x="87.2" y="157.1">PB12</text>
<text x="212.5" y="159.6">1</text>
<text x="214.6" y="158.3">1</text>
<text x="214.6" y="160.9">2</text>
<text x="256.1" y="157.1">4</text>
<text x="212.5" y="162.2">2</text>
<text x="212.5" y="164.7">3</text>
<text x="212.5" y="167.2">4</text>
<text x="214.6" y="163.4">3</text>
<text x="214.6" y="166">4</text>
<text x="212.5" y="169.8">5</text>
<text x="212.5" y="172.3">6</text>
<text x="214.6" y="168.5">5</text>
<text x="214.6" y="171">6</text>
</g>
<g font-size="1.8" fill="#00f">
<text x="267.8" y="28.6">LED</text>
<text x="34.2" y="31.1">PE2</text>
<text x="34.2" y="33.7">PE3</text>
<text x="200.5" y="31.1">UART_AT_T</text>
<text x="200.5" y="33.7">UART_AT_R</text>
<text x="34.2" y="36.2">PE4</text>
<text x="34.2" y="38.7">PE5</text>
<text x="34.2" y="41.3">PE6</text>
<text x="97.7" y="41.3">PB9</text>
<text x="97.7" y="38.7">PE0</text>
<text x="97.7" y="36.2">PE1</text>
<text x="153.5" y="41.3">RST</text>
<text x="204.3" y="41.3">MODE_EN6</text>
<text x="247.5" y="41.3">PE0</text>
<text x="267.8" y="41.3">LED</text>
<text x="28.9" y="44.8">0</text>
<text x="34.2" y="46.4">KEY</text>
<text x="97.7" y="43.8">PB8</text>
<text x="214.5" y="46.4">2.54-1*6P母</text>
<text x="257.7" y="45.1">0</text>
<text x="97.7" y="54">PB5</text>
<text x="97.7" y="51.4">IIC_SCL</text>
<text x="97.7" y="48.9">IIC_SDA</text>
<text x="154.8" y="50.2">1uF</text>
<text x="34.2" y="59.1">OSC_I</text>
<text x="97.7" y="59.1">PB3</text>
<text x="97.7" y="56.5">PB4</text>
<text x="26.5" y="64.1">RST</text>
<text x="34.2" y="61.6">OSC_O</text>
<text x="97.7" y="64.1">PD6</text>
<text x="97.7" y="61.6">PD7</text>
<text x="34.2" y="66.7">PC0</text>
<text x="34.2" y="69.2">PC1</text>
<text x="34.2" y="71.8">PC2</text>
<text x="97.7" y="71.8">PD3</text>
<text x="97.7" y="69.2">PD4</text>
<text x="97.7" y="66.7">PD5</text>
<text x="153.5" y="71.8">BOOT0</text>
<text x="212" y="66.7">RST</text>
<text x="222.1" y="70.5">1k</text>
<text x="232.3" y="69.2">TS-1088-AR02016</text>
<text x="34.2" y="74.3">PC3</text>
<text x="97.7" y="76.8">PD1</text>
<text x="97.7" y="74.3">PD2</text>
<text x="253.1" y="74">GND</text>
<text x="97.7" y="81.9">MODE_EN</text>
<text x="97.7" y="79.4">PD0</text>
<text x="34.2" y="87">PA0</text>
<text x="34.2" y="89.5">PA1</text>
<text x="97.7" y="87">UART_AT_T</text>
<text x="97.7" y="84.5">UART_AT_R</text>
<text x="97.7" y="89.5">PA15</text>
<text x="209.9" y="84.2">GND</text>
<text x="29.1" y="94.6">TTL2_RX</text>
<text x="29.1" y="92.1">TTL2_TX</text>
<text x="97.7" y="92.1">SWCLK</text>
<text x="153.5" y="94.6">SWDIO</text>
<text x="212" y="92.1">KEY</text>
<text x="222.1" y="95.9">1k</text>
<text x="232.3" y="94.6">TS-1088-AR02016</text>
<text x="153.5" y="97.2">SWCLK</text>
<text x="253.1" y="99.4">GND</text>
<text x="34.2" y="102.2">PA4</text>
<text x="34.2" y="104.8">PA5</text>
<text x="34.2" y="107.3">PA6</text>
<text x="97.7" y="102.2">SWDIO</text>
<text x="97.7" y="104.8">FS_PD</text>
<text x="97.7" y="107.3">FS_PN</text>
<text x="168.8" y="104.8">PZ254V-11-04P</text>
<text x="34.2" y="109.9">PA7</text>
<text x="34.2" y="112.4">PC4</text>
<text x="97.7" y="109.9">TTL1_RX</text>
<text x="97.7" y="112.4">TTL1_TX</text>
<text x="209.9" y="109.6">GND</text>
<text x="34.2" y="117.5">PB0</text>
<text x="34.2" y="114.9">PC5</text>
<text x="97.7" y="117.5">PC9</text>
<text x="97.7" y="114.9">PA8</text>
<text x="34.2" y="125.1">ACT</text>
<text x="34.2" y="120">PB1</text>
<text x="34.2" y="122.6">PB2</text>
<text x="97.7" y="125.1">PC6</text>
<text x="97.7" y="122.6">PC7</text>
<text x="97.7" y="120">PC8</text>
<text x="153.5" y="120">OSC_I</text>
<text x="165" y="123.8">8MHz</text>
<text x="168.8" y="120">OSC_O</text>
<text x="204.3" y="125.1">TTL1_RX</text>
<text x="204.3" y="122.6">TTL1_TX</text>
<text x="242.4" y="125.1">TTL2_RX</text>
<text x="242.4" y="122.6">TTL2_TX</text>
<text x="34.2" y="130.2">VDDK</text>
<text x="34.2" y="127.6">LINK</text>
<text x="97.7" y="130.2">PD14</text>
<text x="97.7" y="127.6">PD15</text>
<text x="157.4" y="127.6">12pF</text>
<text x="177.7" y="127.6">12pF</text>
<text x="18.9" y="132.7">1uF</text>
<text x="30.2" y="133.7">0</text>
<text x="97.7" y="137.8">PD11</text>
<text x="97.7" y="135.3">PD12</text>
<text x="97.7" y="132.7">PD13</text>
<text x="217" y="132.7">PZ254V-11-04P</text>
<text x="255.1" y="132.7">PZ254V-11-04P</text>
<text x="97.7" y="142.9">PD9</text>
<text x="97.7" y="140.3">PD10</text>
<text x="97.7" y="148">SPI_MISO</text>
<text x="97.7" y="145.4">SPI_MOSI</text>
<text x="34.2" y="153">PB10</text>
<text x="34.2" y="155.6">PB11</text>
<text x="97.7" y="153">SPI_NSS</text>
<text x="97.7" y="150.5">SPI_SCLK</text>
<text x="242.4" y="153">IIC_SCL</text>
<text x="242.4" y="150.5">IIC_SDA</text>
<text x="102.6" y="156.6">0</text>
<text x="186.6" y="160.7">PB1</text>
<text x="217" y="160.7">SPI_MISO</text>
<text x="255.1" y="160.7">PZ254V-11-04P</text>
<text x="186.6" y="163.2">PB0</text>
<text x="217" y="165.7">SPI_NSS VDD</text>
<text x="195.5" y="175.9" transform="rotate(-90 195.5 175.9)">GND</text>
<text x="205.6" y="175.9">PZ254V-11-06P</text>
<text x="225.2" y="178.2">GND</text>
<text x="153.5" y="181">LCD_TFT_1.3_MODE</text>
</g>
<g font-size="1.8" fill="#f90">
<text x="26.5" y="137.8">ETH_TXN</text>
<text x="26.5" y="135.3">ETH_TXP</text>
<text x="26.5" y="142.9">ETH_RXN</text>
<text x="26.5" y="140.3">ETH_RXP</text>
</g>
<g font-size="1.8" fill="#f60">
<text x="217" y="158.1">SPI_MOSI</text>
<text x="186.6" y="165.7">SPI_MOSI</text>
<text x="217" y="163.2">SPI_SCLK</text>
<text x="186.6" y="168.3">SPI_SCLK</text>
</g>
<g font-size="1.8" fill="#a00000">
<text x="159.1" y="170.5" transform="rotate(-90 159.1 170.5)">240*240</text>
<text x="161.7" y="169.9" transform="rotate(-90 161.7 169.9)">LCD</text>
</g>
</svg>
